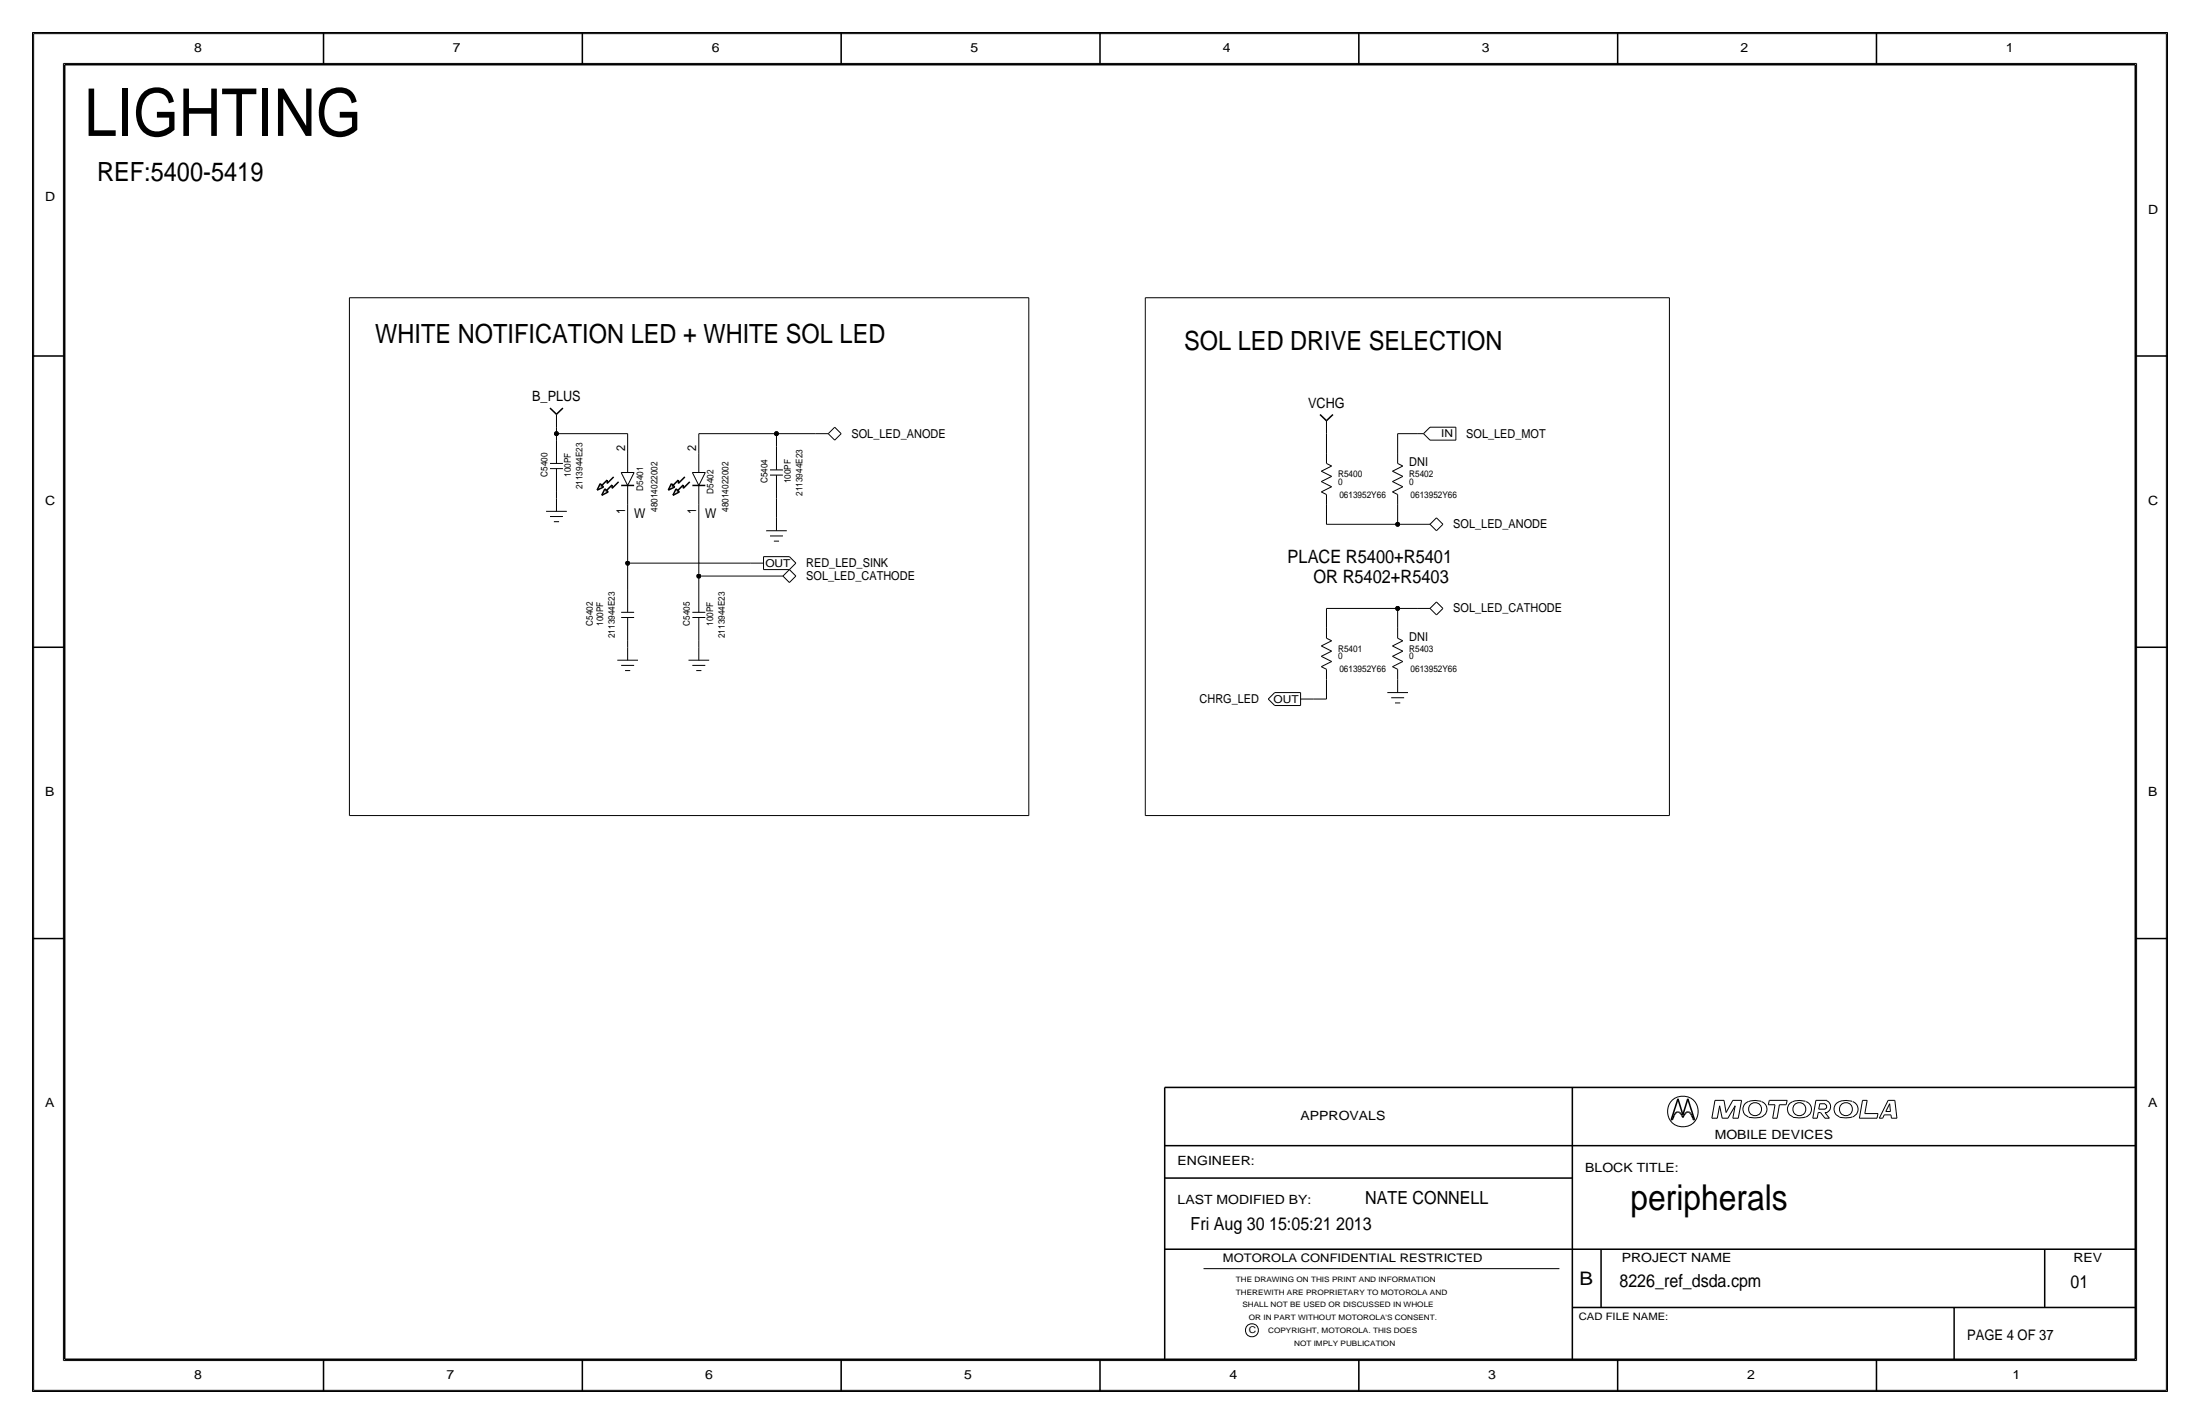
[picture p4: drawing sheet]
<svg xmlns="http://www.w3.org/2000/svg" width="432mm" height="279mm" viewBox="0 0 432 279" stroke-linecap="round" stroke-linejoin="round" font-family="sans-serif">
<g fill="none" stroke="#000" stroke-width=".3">
<path d="M6.3 6.3v266.7zM6.4 6.3h419zM12.7 12.7h406.4zM12.7 12.7v254zM63.5 6.3v6.4zM114.3 6.3v6.4zM165.1 6.3v6.4zM215.9 6.3v6.4zM266.7 6.3v6.4zM317.5 6.3v6.4zM368.3 6.3v6.4zM419.1 12.7v254z"/>
<path d="M425.4 6.3v266.7zM6.3 69.8h6.4zM419.1 69.8h6.3zM108 80.1l1.2 1.2zM109.2 81.3l1.3-1.2zM117.2 96.2l1.3-.6zM117.8 94.9l-.6 1.3zM117.8 94.9l.7 .7zM117.9 95.5l1.3-1.3zM118.1 97.2l1.3-.7zM118.7 95.9l.7 .6zM118.7 95.9l-.6 1.3z"/>
<path d="M118.9 96.4l1.2-1.3zM119.2 94.2v.6zM119.2 94.8l1.2-1.2zM120.1 95.8l1.3-1.3zM120.1 95.1v.7zM121.9 95.2h2.6zM131.2 96.2l1.2-.6zM131.8 94.9l.6 .7zM131.8 94.9l-.6 1.3zM131.9 95.5l1.2-1.3zM132.1 97.2l1.2-.7zM132.7 95.9l-.6 1.3z"/>
<path d="M132.7 95.9l.6 .6zM132.8 96.4l1.3-1.3zM133.1 94.2v.6zM133.1 94.8l1.3-1.2zM134.1 95.8l1.3-1.3zM134.1 95.1v.7zM135.9 95.2h2.5zM259.1 81.3l1.2 1.2zM260.3 82.6l1.3-1.3zM6.3 127h6.4zM419.1 127h6.3zM6.3 184.1h6.4z"/>
<path d="M419.1 184.1h6.3zM228.6 213.4v53.3zM228.6 213.4h190.5zM308.6 213.4v53.3zM328 219.7h.2zM328.4 219.4l-.2 .3zM328.6 218.8l-.2 .6zM328.8 218.5l-.2 .3zM329 218.3l.2-.1zM329 218.3l-.2 .2zM329.2 218.2h.2zM329.3 215.6l-1.3 4.1z"/>
<path d="M329.3 215.6l1 3.1zM329.4 218.2l.2 .1zM329.6 218.3l.3 .2zM329.9 218.5l.2 .3zM330.1 218.8l.2 .5zM330.5 218.8l-.2 .5zM330.8 218.5l-.3 .3zM331 218.3l-.2 .2zM331 218.3l.2-.1zM331.2 218.2h.2zM331.3 215.6l1.3 4.1zM331.3 215.6l-1 3.1z"/>
<path d="M331.4 218.2l.2 .1zM331.6 218.3l.2 .2zM331.8 218.5l.2 .3zM332 218.8l.3 .6zM332.3 219.4l.1 .3zM332.4 219.7h.2zM228.6 231.1h80zM228.6 224.8h190.5zM228.6 245.1h190.5zM308.6 256.5h110.5zM314.2 245.1v11.4zM383.5 256.5v10.2z"/>
<path d="M401.3 245.1v11.4zM6.4 273h419zM12.7 266.7h406.4zM63.5 266.7v6.3zM114.3 266.7v6.3zM165.1 266.7v6.3zM215.9 266.7v6.3zM266.7 266.7v6.3zM317.5 266.7v6.3zM368.3 266.7v6.3z"/>
</g>
<g fill="none" stroke="#000" stroke-width=".2">
<path d="M6.6 6.6h418.6zM6.6 6.6v266.2zM12.4 12.4v254.6zM12.4 12.4h407zM419.4 12.4v254.6zM425.2 6.6v266.2zM68.6 58.4v101.6zM68.6 58.4h133.3zM201.9 58.4v101.6zM224.8 58.4h102.9zM224.8 58.4v101.6zM327.7 58.4v101.6z"/>
<path d="M107.9 91.9h2.6zM108 90.9h2.5zM109.2 96.5v1.3zM109.2 85.1h14zM109.2 83.8v1.3zM109.2 85.1v1.3zM109.2 81.3v2.5zM109.2 91.9v4.6zM109.2 86.4v4.5zM109.2 97.8v2.5zM121.9 92.7h2.6zM121.9 92.7l1.3 2.5z"/>
<path d="M123.2 85.1v3.8zM123.2 99.1v11.4zM123.2 95.2v3.9zM123.2 88.9v3.8zM124.5 92.7l-1.3 2.5zM135.9 92.7h2.5zM135.9 92.7l1.3 2.5zM137.2 85.1v3.8zM137.2 85.1h15.2zM137.2 99.1v13.9zM137.2 95.2v3.9zM137.2 88.9v3.8z"/>
<path d="M138.4 92.7l-1.2 2.5zM151.1 93.2h2.6zM151.1 92.2h2.6zM152.4 97.8v3.8zM152.4 85.1h7.6zM152.4 85.1v2.5zM152.4 93.2v4.6zM152.4 87.6v4.6zM160 85.1h2.6zM162.6 85.1l1.2 1.3zM162.6 85.1l1.2-1.3zM163.8 83.8l1.3 1.3z"/>
<path d="M165.1 85.1l-1.3 1.3zM259.3 94.5l2.1-1zM259.3 94.5l2.1 1zM259.3 92.5l2.1-1.1zM259.3 96.5l1 .5zM259.3 92.5l2.1 1zM259.3 96.5l2.1-1zM260.3 85.1v3.8zM260.3 99.1v3.8zM260.3 88.9v2zM260.3 97v2.1zM260.3 82.6v2.5z"/>
<path d="M260.4 90.9l1 .5zM273.3 94.5l2-1zM273.3 94.5l2 1zM273.3 92.5l2-1.1zM273.3 96.5l1 .5zM273.3 92.5l2 1zM273.3 96.5l2-1zM274.3 99.1v3.8zM274.3 85.1h3.8zM274.3 85.1v3.8zM274.3 88.9v2zM274.3 97v2.1z"/>
<path d="M274.3 90.9l1 .5zM278.1 85.1h1.3zM279.4 85.1l1.3 1.3zM280.7 83.8l-1.3 1.3zM280.7 83.8h5.1zM280.7 86.4h5.1zM285.8 83.8v2.6zM107.2 100.3h4.1zM108 101.3h2.5zM108.7 102.4h1zM123.2 110.5h24.1zM123.2 110.5v5.1z"/>
<path d="M123.2 115.6v4.5zM137.2 113v2.6zM137.2 115.6v4.5zM137.2 113h13.9zM147.3 110.5h2.6zM149.9 109.2h5zM149.9 111.8h5zM149.9 109.2v2.6zM150.4 104.1h4zM151.1 113h2.6zM151.1 105.2h2.6zM151.9 106.2h1z"/>
<path d="M152.4 101.6v2.5zM153.7 113l1.2 1.3zM153.7 113l1.2-1.2zM154.9 109.2l1.3 1.3zM154.9 111.8l1.3 1.2zM156.2 110.5l-1.3 1.3zM156.2 113l-1.3 1.3zM260.3 102.9h14zM260.3 119.4h14zM260.3 119.4v3.8zM274.3 102.9h3.8zM274.3 119.4h3.8z"/>
<path d="M274.3 119.4v3.8zM278.1 119.4h2.6zM278.1 102.9h2.6zM280.7 119.4l1.2 1.2zM280.7 119.4l1.2-1.3zM280.7 102.9l1.2 1.2zM281.9 101.6l-1.2 1.3zM281.9 118.1l1.3 1.3zM281.9 101.6l1.3 1.3zM283.2 119.4l-1.3 1.2zM283.2 102.9l-1.3 1.2zM121.2 129.5h4z"/>
<path d="M121.9 120.1h2.6zM121.9 130.6h2.6zM121.9 121.2h2.6zM122.7 131.6h1zM123.2 125.7v1.3zM123.2 121.2v4.5zM123.2 127v2.5zM135.1 129.5h4.1zM135.9 130.6h2.5zM135.9 120.1h2.5zM135.9 121.2h2.5zM136.7 131.6h1z"/>
<path d="M137.2 125.7v1.3zM137.2 127v2.5zM137.2 121.2v4.5zM248.9 137.2l1.3 1.2zM250.2 135.9h5.1zM250.2 138.4h5.1zM250.2 135.9l-1.3 1.3zM255.3 137.2h2.5zM255.3 135.9v2.5zM257.8 137.2h2.5zM259.3 128.8l2.1-1zM259.3 128.8l2.1 1z"/>
<path d="M259.3 126.7l2.1-1zM259.3 130.8l1 .5zM259.3 126.7l2.1 1.1zM259.3 130.8l2.1-1zM260.3 133.3v3.9zM260.3 123.2v2zM260.3 131.3v2zM260.4 125.2l1 .5zM272.3 135.9h4.1zM273.1 136.9h2.5zM273.3 128.8l2-1zM273.3 128.8l2 1z"/>
<path d="M273.3 126.7l2-1zM273.3 130.8l1 .5zM273.3 126.7l2 1.1zM273.3 130.8l2-1zM273.8 137.9h1zM274.3 133.4v2.5zM274.3 123.2v2zM274.3 131.3v2zM274.3 125.2l1 .5zM68.6 160h133.3zM224.8 160h102.9zM336 219.4h1.1z"/>
<path d="M336.6 215.9h1.8zM336.6 215.9l-.6 3.5zM337.5 217l-.4 2.4zM337.5 217l.5 2.4zM338 219.4h1.1zM338.4 215.9l.4 2.4zM340.1 219.4h1.1zM340.1 215.9h1.7zM340.1 215.9l-1.3 2.4zM340.6 217l-1.5 2.4zM340.6 217l-.5 2.4zM341.8 215.9l-.6 3.5z"/>
<path d="M343.1 216.2a1.6 1.6 0 0 0-1 1.5 1.6 1.6 0 0 0 1.1 1.5M345.7 216.1h-.2a4 4 0 0 0-2.3 .1M345.7 216.2a1.59 1.59 0 0 1 1.1 1.5 1.59 1.59 0 0 1-1.1 1.5l-1.4 .1-1.1-.1M347.1 216.8h1.3zM347.3 215.9l-.2 .9zM347.3 215.9h3.5zM347.9 219.4h.9zM348.4 216.8l-.5 2.6zM349.2 216.8l-.4 2.6zM349.2 216.8h1.4zM350.8 215.9l-.2 .9zM354.4 216.1a3.1 3.1 0 0 0-3.3 .7 1.62 1.62 0 0 0 .8 2.4"/>
<path d="M354.4 219.2l-1.4 .1-1.1-.1M354.5 216.2a1.59 1.59 0 0 1 1 1.5 1.59 1.59 0 0 1-1 1.5M355.8 219.4h.9zM356.4 215.9l-.6 3.5zM356.4 215.9h2.2zM356.9 218.3l-.2 1.1zM356.9 218.3h.4zM357 217.6h1.2zM357.2 216.6l-.2 1zM357.2 216.6h1zM357.3 218.3l.9 1.1zM358.1 216.7a.5 .5 0 0 1 .4 .4 .5 .5 0 0 1-.4 .5"/>
<path d="M358.2 219.4h.9zM358.2 218.3l.9 1.1zM358.2 218.3h.4zM358.5 216a1.24 1.24 0 0 1 .8 1.1 1.24 1.24 0 0 1-.8 1.2M363.5 216.1a3.1 3.1 0 0 0-3.3 .7 1.62 1.62 0 0 0 .8 2.4M363.6 219.2l-1.4 .1-1.2-.1M363.6 216.2a1.59 1.59 0 0 1 1.1 1.5 1.59 1.59 0 0 1-1.1 1.5M364.9 219.4h3.5zM365.6 215.9h.9zM365.6 215.9l-.7 3.5zM366 218.5h2.6zM366.5 215.9l-.5 2.6z"/>
<path d="M368.6 218.5l-.2 .9zM368.9 219.4h.6zM369.8 218.7h1.3zM369.8 218.7l-.3 .7zM370.1 218.1h.9zM370.6 215.9l-1.7 3.5zM370.6 215.9h1.3zM370.9 216.6l-.8 1.5zM370.9 216.6l.1 1.5zM371.1 218.7l.1 .7zM371.2 219.4h1.1zM371.9 215.9l.4 3.5z"/>
<path d="M236.2 248.9h69.9zM6.6 272.8h418.6zM12.4 267h407z"/>
<circle cx="330.3" cy="218.1" r="3"/>
<circle cx="344.5" cy="217.6" r="1.28"/>
<circle cx="353.2" cy="217.6" r="1.28"/>
<circle cx="362.3" cy="217.6" r="1.28"/>
<circle cx="245.7" cy="261" r="1.28"/>
</g>
<g fill="#000" stroke="#000" stroke-width=".2">
<circle cx="109.2" cy="85.1" r=".41"/>
<circle cx="152.4" cy="85.1" r=".41"/>
<circle cx="123.2" cy="110.5" r=".41"/>
<circle cx="137.2" cy="113" r=".41"/>
<circle cx="274.3" cy="119.4" r=".41"/>
<circle cx="274.3" cy="102.9" r=".41"/>
</g>
<text font-size="12.9" x="16.5" y="26.7">LIGHTING</text>
<text font-size="7" x="320" y="237.5">peripherals</text>
<g font-size="5.2">
<text x="19" y="35.6">REF:5400-5419</text>
<text x="73.7" y="67.3">WHITE NOTIFICATION LED + WHITE SOL LED</text>
<text x="232.4" y="68.6">SOL LED DRIVE SELECTION</text>
</g>
<text font-size="3.7" x="310" y="252.1">B</text>
<g font-size="3.6">
<text x="252.7" y="110.5">PLACE R5400+R5401</text>
<text x="257.8" y="114.3">OR R5402+R5403</text>
</g>
<g font-size="3.5">
<text x="268" y="236.2">NATE CONNELL</text>
<text x="233.7" y="241.3">Fri Aug 30 15:05:21 2013</text>
<text x="317.9" y="252.6">8226_ref_dsda.cpm</text>
<text x="406.4" y="252.7">01</text>
</g>
<text font-size="2.9" x="386.1" y="262.9">PAGE 4 OF 37</text>
<g font-size="2.8">
<text x="104.5" y="78.7">B_PLUS</text>
<text x="256.8" y="80">VCHG</text>
</g>
<g font-size="2.6">
<text x="124.5" y="101.6">W</text>
<text x="138.4" y="101.6">W</text>
</g>
<g font-size="2.5">
<text x="38.1" y="10.2">8</text>
<text x="88.9" y="10.2">7</text>
<text x="139.7" y="10.2">6</text>
<text x="190.5" y="10.2">5</text>
<text x="240" y="10.2">4</text>
<text x="290.8" y="10.2">3</text>
<text x="341.6" y="10.2">2</text>
<text x="393.7" y="10.2">1</text>
<text x="8.9" y="39.4">D</text>
<text x="421.6" y="41.9">D</text>
<text x="8.9" y="99.1">C</text>
<text x="421.6" y="99.1">C</text>
<text x="8.9" y="156.2">B</text>
<text x="421.6" y="156.2">B</text>
<text x="8.9" y="217.2">A</text>
<text x="255.3" y="219.7">APPROVALS</text>
<text x="421.6" y="217.2">A</text>
<text x="336.5" y="223.5">MOBILE DEVICES</text>
<text x="231.1" y="228.6">ENGINEER:</text>
<text x="311.1" y="229.9">BLOCK TITLE:</text>
<text x="231.1" y="236.2">LAST MODIFIED BY:</text>
<text x="318.3" y="247.5">PROJECT NAME</text>
<text x="407" y="247.6">REV</text>
<text x="38.1" y="270.5">8</text>
<text x="87.6" y="270.5">7</text>
<text x="138.4" y="270.5">6</text>
<text x="189.2" y="270.5">5</text>
<text x="241.3" y="270.5">4</text>
<text x="292.1" y="270.5">3</text>
<text x="342.9" y="270.5">2</text>
<text x="395" y="270.5">1</text>
</g>
<g font-size="2.4">
<text x="122.7" y="88.4" transform="rotate(-90 122.7 88.4)">2</text>
<text x="136.7" y="88.4" transform="rotate(-90 136.7 88.4)">2</text>
<text x="167.1" y="85.9">SOL_LED_ANODE</text>
<text x="287.8" y="85.9">SOL_LED_MOT</text>
<text x="276.6" y="91.4">DNI</text>
<text x="122.7" y="100.8" transform="rotate(-90 122.7 100.8)">1</text>
<text x="136.7" y="100.8" transform="rotate(-90 136.7 100.8)">1</text>
<text x="285.2" y="103.6">SOL_LED_ANODE</text>
<text x="158.2" y="113.8">SOL_LED_CATHODE</text>
<text x="158.2" y="111.3">RED_LED_SINK</text>
<text x="276.6" y="125.7">DNI</text>
<text x="285.2" y="120.1">SOL_LED_CATHODE</text>
<text x="235.5" y="137.9">CHRG_LED</text>
</g>
<text font-size="2.3" x="240" y="247.6">MOTOROLA CONFIDENTIAL RESTRICTED</text>
<g font-size="2.1">
<text x="282.8" y="85.8">IN</text>
<text x="150.2" y="111.3">OUT</text>
<text x="250" y="138">OUT</text>
</g>
<text font-size="2" x="309.9" y="259.1">CAD FILE NAME:</text>
<g font-size="1.8">
<text x="107.4" y="93.6" transform="rotate(-90 107.4 93.6)">C5400</text>
<text x="112" y="93.6" transform="rotate(-90 112 93.6)">100PF</text>
<text x="150.6" y="94.8" transform="rotate(-90 150.6 94.8)">C5404</text>
<text x="155.2" y="94.8" transform="rotate(-90 155.2 94.8)">100PF</text>
<text x="262.6" y="93.6">R5400</text>
<text x="262.6" y="95.1">0</text>
<text x="276.6" y="93.6">R5402</text>
<text x="276.6" y="95.1">0</text>
<text x="114.3" y="96" transform="rotate(-90 114.3 96)">2113944E23</text>
<text x="126.2" y="96.3" transform="rotate(-90 126.2 96.3)">D5401</text>
<text x="129" y="100.4" transform="rotate(-90 129 100.4)">48014022002</text>
<text x="140.1" y="96.9" transform="rotate(-90 140.1 96.9)">D5402</text>
<text x="143" y="100.4" transform="rotate(-90 143 100.4)">48014022002</text>
<text x="157.5" y="97.3" transform="rotate(-90 157.5 97.3)">2113944E23</text>
<text x="262.9" y="97.6">0613952Y66</text>
<text x="276.9" y="97.6">0613952Y66</text>
<text x="116.3" y="122.8" transform="rotate(-90 116.3 122.8)">C5402</text>
<text x="118.4" y="122.8" transform="rotate(-90 118.4 122.8)">100PF</text>
<text x="120.7" y="125.2" transform="rotate(-90 120.7 125.2)">2113944E23</text>
<text x="135.4" y="122.8" transform="rotate(-90 135.4 122.8)">C5405</text>
<text x="140" y="122.8" transform="rotate(-90 140 122.8)">100PF</text>
<text x="142.2" y="125.2" transform="rotate(-90 142.2 125.2)">2113944E23</text>
<text x="262.6" y="127.9">R5401</text>
<text x="262.6" y="129.4">0</text>
<text x="262.9" y="131.9">0613952Y66</text>
<text x="276.6" y="127.9">R5403</text>
<text x="276.6" y="129.4">0</text>
<text x="276.9" y="131.9">0613952Y66</text>
<text x="245.1" y="261.6">C</text>
</g>
<g font-size="1.5">
<text x="242.6" y="251.5">THE DRAWING ON THIS PRINT AND INFORMATION</text>
<text x="242.6" y="254">THEREWITH ARE PROPRIETARY TO MOTOROLA AND</text>
<text x="243.8" y="256.5">SHALL NOT BE USED OR DISCUSSED IN WHOLE</text>
<text x="245.1" y="259.1">OR IN PART WITHOUT MOTOROLA'S CONSENT.</text>
<text x="248.9" y="261.6">COPYRIGHT, MOTOROLA. THIS DOES</text>
<text x="254" y="264.2">NOT IMPLY PUBLICATION</text>
</g>
</svg>
